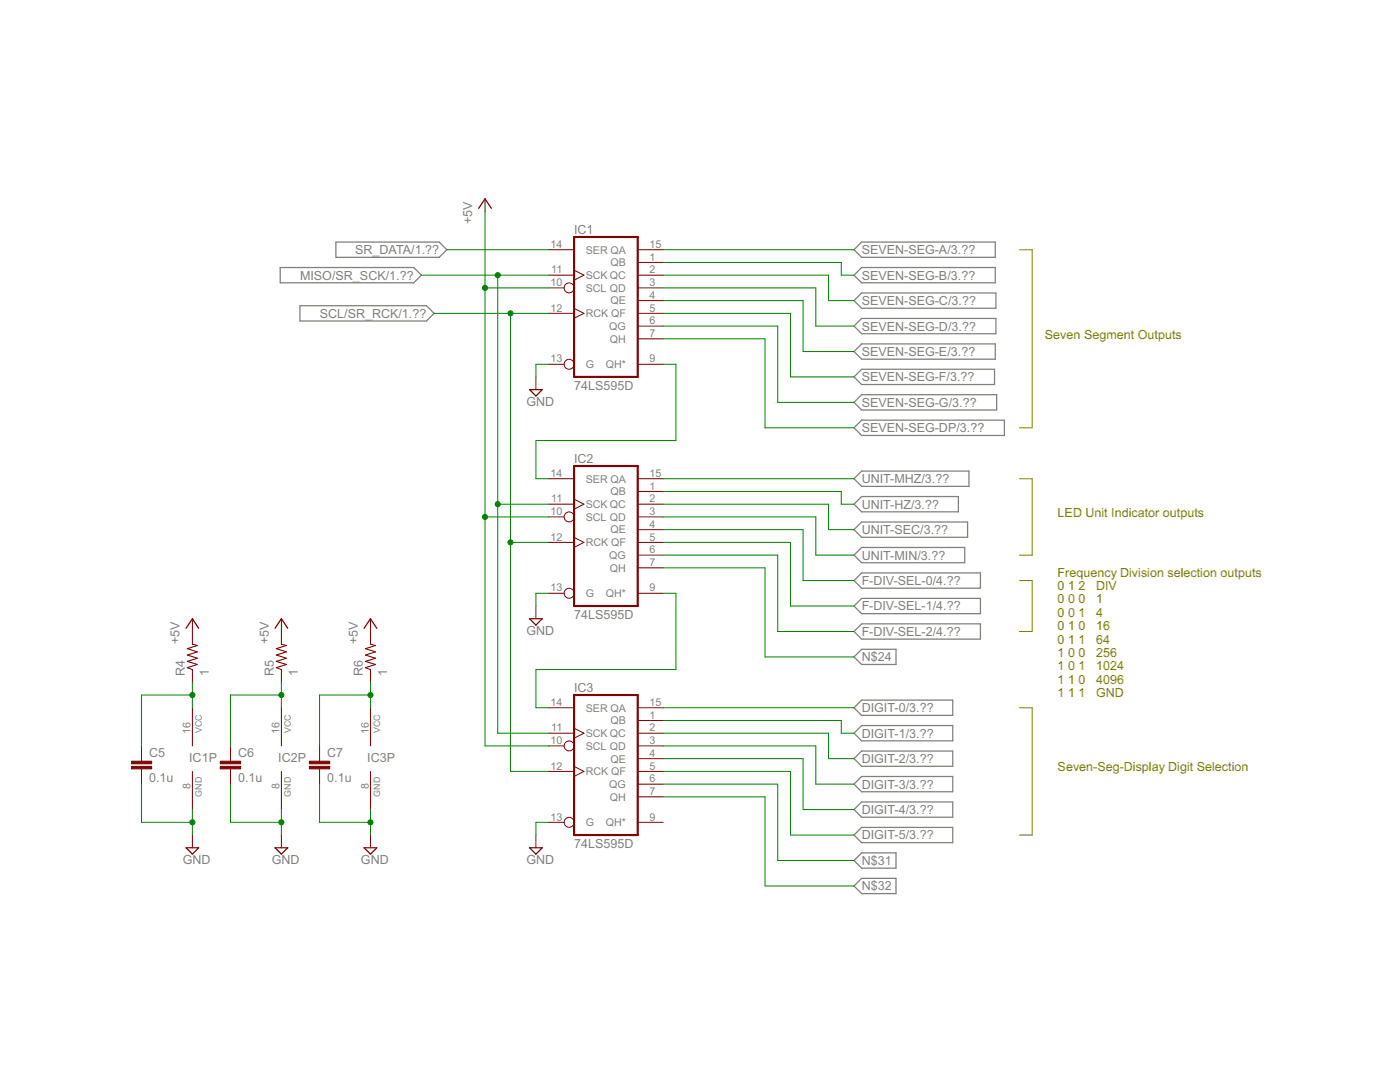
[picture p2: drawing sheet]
<svg xmlns="http://www.w3.org/2000/svg" width="279mm" height="216mm" viewBox="0 0 279 216" stroke-linecap="round" stroke-linejoin="round" font-family="sans-serif">
<path d="M203.5 49.8h2.5v35.6h-2.5M203.5 95.5h2.5v15.3h-2.5M203.5 115.8h2.5v10.2h-2.5M203.5 141.2h2.5v25.4h-2.5" fill="none" stroke="#808000" stroke-width=".2"/>
<g fill="none" stroke="#808080" stroke-width=".25">
<path d="M55.9 53.4h26.7l1.5 1.5-1.5 1.5h-26.7zM67 48.3h20.7l1.5 1.5-1.5 1.6h-20.7zM170.4 49.8l1.6-1.5h26.6v3.1h-26.6zM170.4 54.9l1.6-1.5h26.6v3h-26.6zM170.4 60l1.6-1.5h26.8v3h-26.8zM59.9 61h25.2l1.5 1.5-1.5 1.6h-25.2zM170.4 70.1l1.6-1.5h26.6v3.1h-26.6zM170.4 65.1l1.6-1.6h26.8v3.1h-26.8zM170.4 75.2l1.6-1.5h26.5v3h-26.5zM170.4 80.3l1.6-1.5h26.9v3h-26.9zM170.4 85.4l1.6-1.6h28.4v3.1h-28.4zM170.4 95.5l1.6-1.5h21.4v3h-21.4z"/>
<path d="M170.4 100.6l1.6-1.5h19.3v3h-19.3zM170.4 105.7l1.6-1.5h21.1v3h-21.1zM170.4 110.8l1.6-1.6h20.5v3.1h-20.5zM170.4 115.8l1.6-1.5h23.7v3.1h-23.7zM170.4 120.9l1.6-1.5h23.7v3h-23.7zM170.4 126l1.6-1.5h23.7v3h-23.7zM170.4 131.1l1.6-1.5h6.8v3h-6.8zM170.4 141.2l1.6-1.5h18.1v3h-18.1zM170.4 146.3l1.6-1.5h18.1v3h-18.1zM170.4 151.4l1.6-1.5h18.1v3h-18.1zM170.4 156.5l1.6-1.6h18.1v3.1h-18.1zM170.4 171.7l1.6-1.5h6.8v3h-6.8z"/>
<path d="M170.4 176.8l1.6-1.5h6.8v3h-6.8zM170.4 161.5l1.6-1.5h18.1v3.1h-18.1zM170.4 166.6l1.6-1.5h18.1v3h-18.1z"/>
</g>
<path d="M114.6 47.3h12.7v27.9h-12.7zM114.6 93h12.7v27.9h-12.7zM114.6 138.7h12.7v27.9h-12.7z" fill="none" stroke="#800000" stroke-width=".42"/>
<g fill="none" stroke="#800000" stroke-width=".2">
<path d="M96.8 39.7v2.5M109.5 54.9h5.1M109.5 57.4h3.1M109.5 49.8h5.1M114.6 53.9l1.9 1-1.9 1M127.3 52.4h5.1M127.3 54.9h5.1M127.3 57.4h5.1M127.3 60h5.1M127.3 49.8h5.1M107 75.2v2.5M109.5 62.5h5.1"/>
<path d="M109.5 72.7h3.1M114.6 61.5l1.9 1-1.9 1M127.3 62.5h5.1M127.3 65.1h5.1M127.3 67.6h5.1M127.3 72.7h5.1M109.5 95.5h5.1M114.6 99.6l1.9 1-1.9 1M127.3 98.1h5.1M127.3 95.5h5.1M109.5 100.6h5.1M109.5 103.1h3.1"/>
<path d="M109.5 108.2h5.1M109.5 118.4h3.1M114.6 107.2l1.9 1-1.9 1M127.3 100.6h5.1M127.3 103.1h5.1M127.3 105.7h5.1M127.3 108.2h5.1M127.3 110.8h5.1M127.3 113.3h5.1M127.3 118.4h5.1M38.4 123.5v5M38.4 133.6v2.5"/>
<path d="M56.2 123.5v5M56.2 133.6v2.5M73.9 123.5v5M73.9 133.6v2.5M107 120.9v2.6M28.2 148.8v3.1M28.2 153.4v3.1M38.4 141.2v7.6M38.4 153.9v7.6M46 148.8v3.1M46 153.4v3.1M56.2 141.2v7.6"/>
<path d="M56.2 153.9v7.6M63.8 148.8v3.1M63.8 153.4v3.1M73.9 141.2v7.6M73.9 153.9v7.6M109.5 146.3h5.1M109.5 148.8h3.1M109.5 153.9h5.1M109.5 141.2h5.1M114.6 145.3l1.9 1-1.9 1M114.6 152.9l1.9 1-1.9 1M127.3 143.8h5.1"/>
<path d="M127.3 146.3h5.1M127.3 148.8h5.1M127.3 151.4h5.1M127.3 153.9h5.1M127.3 156.5h5.1M127.3 159h5.1M127.3 141.2h5.1M38.4 166.6v2.6M56.2 166.6v2.6M73.9 166.6v2.6M107 166.6v2.6M109.5 164.1h3.1"/>
<path d="M127.3 164.1h5.1"/>
<circle cx="113.6" cy="57.4" r=".99"/>
<circle cx="113.6" cy="72.7" r=".99"/>
<circle cx="113.6" cy="103.1" r=".99"/>
<circle cx="113.6" cy="118.4" r=".99"/>
<circle cx="113.6" cy="148.8" r=".99"/>
<circle cx="113.6" cy="164.1" r=".99"/>
</g>
<path d="M95.5 41.6l1.3-1.9 1.3 1.9M105.7 77.7h2.5l-1.2 1.3zM37.1 125.4l1.3-1.9 1.2 1.9M54.9 125.4l1.3-1.9 1.2 1.9M72.7 125.4l1.2-1.9 1.3 1.9M105.7 123.5h2.5l-1.2 1.2zM37.1 169.2h2.5l-1.2 1.2zM54.9 169.2h2.5l-1.2 1.2zM72.7 169.2h2.5l-1.3 1.2zM105.7 169.2h2.5l-1.2 1.2z" fill="none" stroke="#800000" stroke-width=".25"/>
<path d="M38.4 128.5l1 .3-2 .6 2 .7-2 .6 2 .6-2 .7 2 .6-2 .6 1 .4M56.2 128.5l1 .3-2.1 .6 2.1 .7-2.1 .6 2.1 .6-2.1 .7 2.1 .6-2.1 .6 1.1 .4M73.9 128.5l1.1 .3-2.1 .6 2.1 .7-2.1 .6 2.1 .6-2.1 .7 2.1 .6-2.1 .6 1 .4" fill="none" stroke="#800000" stroke-width=".21"/>
<g fill="#800000" stroke="#800000" stroke-width=".2">
<path d="M26.2 152.9h4.1v.5h-4.1z"/>
<path d="M26.2 151.9h4.1v.5h-4.1z"/>
<path d="M44 152.9h4v.5h-4z"/>
<path d="M44 151.9h4v.5h-4z"/>
<path d="M61.7 152.9h4.1v.5h-4.1z"/>
<path d="M61.7 151.9h4.1v.5h-4.1z"/>
</g>
<g fill="none" stroke="#008000" stroke-width=".2">
<path d="M84.1 54.9h25.4M89.2 49.8h20.3M96.8 57.4h12.7M96.8 42.2v106.6h12.7M99.3 54.9v91.4h10.2M132.4 49.8h38M132.4 54.9h33v5.1h5M132.4 52.4h35.5v2.5h2.5M132.4 57.4h30.4v7.7h7.6M132.4 60h27.9v10.1h10.1M86.6 62.5h22.9M101.9 62.5v91.4h7.6"/>
<path d="M109.5 72.7h-2.5v2.5M132.4 72.7h2.5v15.2h-27.9v7.6h2.5M132.4 62.5h25.4v12.7h12.6M132.4 65.1h22.8v15.2h15.2M132.4 67.6h20.3v17.8h17.7M132.4 95.5h38M132.4 98.1h35.5v2.5h2.5M96.8 103.1h12.7M99.3 100.6h10.2M101.9 108.2h7.6M109.5 118.4h-2.5v2.5M132.4 118.4h2.5v15.2h-27.9v7.6h2.5"/>
<path d="M132.4 108.2h25.4v12.7h12.6M132.4 100.6h33v5.1h5M132.4 103.1h30.4v7.7h7.6M132.4 105.7h27.9v10.1h10.1M132.4 110.8h22.8v15.2h15.2M132.4 113.3h20.3v17.8h17.7M38.4 136.1v5.1M38.4 138.7h-10.2v10.1M56.2 136.1v5.1M56.2 138.7h-10.2v10.1M73.9 136.1v5.1M73.9 138.7h-10.1v10.1"/>
<path d="M28.2 156.5v7.6h10.2M46 156.5v7.6h10.2M63.8 156.5v7.6h10.1M132.4 141.2h38M132.4 153.9h25.4v12.7h12.6M132.4 146.3h33v5.1h5M132.4 143.8h35.5v2.5h2.5M132.4 148.8h30.4v7.7h7.6M132.4 151.4h27.9v10.1h10.1M132.4 156.5h22.8v15.2h15.2M132.4 159h20.3v17.8h17.7M38.4 161.5v5.1"/>
<path d="M56.2 161.5v5.1M73.9 161.5v5.1M109.5 164.1h-2.5v2.5"/>
</g>
<g fill="#008000" stroke="#008000" stroke-width=".2">
<circle cx="56.2" cy="164.1" r=".51"/>
<circle cx="73.9" cy="164.1" r=".51"/>
<circle cx="38.4" cy="164.1" r=".51"/>
<circle cx="101.9" cy="108.2" r=".51"/>
<circle cx="101.9" cy="62.5" r=".51"/>
<circle cx="99.3" cy="100.6" r=".51"/>
<circle cx="99.3" cy="54.9" r=".51"/>
<circle cx="96.8" cy="103.1" r=".51"/>
<circle cx="96.8" cy="57.4" r=".51"/>
<circle cx="38.4" cy="138.7" r=".51"/>
<circle cx="56.2" cy="138.7" r=".51"/>
<circle cx="73.9" cy="138.7" r=".51"/>
</g>
<g font-size="2.8" fill="#808080">
<text x="94.3" y="44.7" transform="rotate(-90 94.3 44.7)">+5V</text>
<text x="114.6" y="46.7">IC1</text>
<text x="70.9" y="50.7">SR_DATA/1.??</text>
<text x="172" y="50.7">SEVEN-SEG-A/3.??</text>
<text x="59.9" y="55.8">MISO/SR_SCK/1.??</text>
<text x="172" y="55.8">SEVEN-SEG-B/3.??</text>
<text x="63.8" y="63.4">SCL/SR_RCK/1.??</text>
<text x="172" y="60.9">SEVEN-SEG-C/3.??</text>
<text x="172" y="65.9">SEVEN-SEG-D/3.??</text>
<text x="172" y="71">SEVEN-SEG-E/3.??</text>
<text x="114.6" y="77.8">74LS595D</text>
<text x="172" y="76.1">SEVEN-SEG-F/3.??</text>
<text x="105" y="80.9">GND</text>
<text x="172" y="81.2">SEVEN-SEG-G/3.??</text>
<text x="172" y="86.3">SEVEN-SEG-DP/3.??</text>
<text x="114.6" y="92.4">IC2</text>
<text x="172" y="96.4">UNIT-MHZ/3.??</text>
<text x="172" y="101.5">UNIT-HZ/3.??</text>
<text x="172" y="106.6">UNIT-SEC/3.??</text>
<text x="172" y="111.7">UNIT-MIN/3.??</text>
<text x="172" y="116.7">F-DIV-SEL-0/4.??</text>
<text x="114.6" y="123.5">74LS595D</text>
<text x="172" y="121.8">F-DIV-SEL-1/4.??</text>
<text x="35.8" y="128.5" transform="rotate(-90 35.8 128.5)">+5V</text>
<text x="53.6" y="128.5" transform="rotate(-90 53.6 128.5)">+5V</text>
<text x="71.4" y="128.5" transform="rotate(-90 71.4 128.5)">+5V</text>
<text x="105" y="126.6">GND</text>
<text x="172" y="126.9">F-DIV-SEL-2/4.??</text>
<text x="172" y="132">N$24</text>
<text x="36.9" y="134.9" transform="rotate(-90 36.9 134.9)">R4</text>
<text x="41.7" y="134.9" transform="rotate(-90 41.7 134.9)">1</text>
<text x="54.7" y="134.9" transform="rotate(-90 54.7 134.9)">R5</text>
<text x="59.5" y="134.9" transform="rotate(-90 59.5 134.9)">1</text>
<text x="72.4" y="134.9" transform="rotate(-90 72.4 134.9)">R6</text>
<text x="77.2" y="134.9" transform="rotate(-90 77.2 134.9)">1</text>
<text x="114.6" y="138.1">IC3</text>
<text x="172" y="142.1">DIGIT-0/3.??</text>
<text x="172" y="147.2">DIGIT-1/3.??</text>
<text x="29.8" y="151">C5</text>
<text x="37.8" y="152">IC1P</text>
<text x="47.5" y="151">C6</text>
<text x="55.5" y="152">IC2P</text>
<text x="65.3" y="151">C7</text>
<text x="73.3" y="152">IC3P</text>
<text x="172" y="152.3">DIGIT-2/3.??</text>
<text x="29.8" y="156.1">0.1u</text>
<text x="47.5" y="156.1">0.1u</text>
<text x="65.3" y="156.1">0.1u</text>
<text x="172" y="157.4">DIGIT-3/3.??</text>
<text x="172" y="162.4">DIGIT-4/3.??</text>
<text x="172" y="167.5">DIGIT-5/3.??</text>
<text x="36.5" y="172.3">GND</text>
<text x="54.3" y="172.3">GND</text>
<text x="72" y="172.3">GND</text>
<text x="105" y="172.3">GND</text>
<text x="114.6" y="169.2">74LS595D</text>
<text x="172" y="172.6">N$31</text>
<text x="172" y="177.7">N$32</text>
</g>
<g font-size="2.8" fill="#808000">
<text x="208.5" y="67.6">Seven Segment Outputs</text>
<text x="211.1" y="103.1">LED Unit Indicator outputs</text>
<text x="211.1" y="115.1">Frequency Division selection outputs</text>
<text x="211.1" y="117.7">0</text>
<text x="213.2" y="117.7">1</text>
<text x="215.3" y="117.7">2</text>
<text x="218.8" y="117.7">DIV</text>
<text x="211.1" y="120.4">0</text>
<text x="211.1" y="123.1">0</text>
<text x="211.1" y="125.7">0</text>
<text x="213.2" y="120.4">0</text>
<text x="213.2" y="123.1">0</text>
<text x="213.2" y="125.7">1</text>
<text x="215.3" y="120.4">0</text>
<text x="215.3" y="123.1">1</text>
<text x="215.3" y="125.7">0</text>
<text x="218.8" y="120.4">1</text>
<text x="218.8" y="123.1">4</text>
<text x="218.8" y="125.7">16</text>
<text x="211.1" y="128.4">0</text>
<text x="211.1" y="131.1">1</text>
<text x="213.2" y="128.4">1</text>
<text x="213.2" y="131.1">0</text>
<text x="215.3" y="128.4">1</text>
<text x="215.3" y="131.1">0</text>
<text x="218.8" y="128.4">64</text>
<text x="218.8" y="131.1">256</text>
<text x="211.1" y="133.7">1</text>
<text x="211.1" y="136.4">1</text>
<text x="213.2" y="133.7">0</text>
<text x="213.2" y="136.4">1</text>
<text x="215.3" y="133.7">1</text>
<text x="215.3" y="136.4">0</text>
<text x="218.8" y="133.7">1024</text>
<text x="218.8" y="136.4">4096</text>
<text x="211.1" y="139.1">1</text>
<text x="213.2" y="139.1">1</text>
<text x="215.3" y="139.1">1</text>
<text x="218.8" y="139.1">GND</text>
<text x="211.1" y="153.9">Seven-Seg-Display Digit Selection</text>
</g>
<g font-size="2.4" fill="#808080">
<text x="109.9" y="49.5">14</text>
<text x="116.9" y="50.6">SER QA</text>
<text x="121.8" y="53.1">QB</text>
<text x="129.6" y="52">1</text>
<text x="129.6" y="49.5">15</text>
<text x="109.9" y="57.1">10</text>
<text x="110" y="54.5">11</text>
<text x="116.9" y="58.2">SCL QD</text>
<text x="116.9" y="55.7">SCK QC</text>
<text x="129.6" y="54.5">2</text>
<text x="129.6" y="57.1">3</text>
<text x="129.6" y="59.6">4</text>
<text x="109.9" y="62.2">12</text>
<text x="116.9" y="63.3">RCK QF</text>
<text x="121.6" y="65.8">QG</text>
<text x="121.8" y="60.7">QE</text>
<text x="129.6" y="62.2">5</text>
<text x="129.6" y="64.7">6</text>
<text x="121.7" y="68.4">QH</text>
<text x="129.6" y="67.2">7</text>
<text x="109.9" y="72.3">13</text>
<text x="116.9" y="73.4">G</text>
<text x="120.9" y="73.4">QH*</text>
<text x="129.6" y="72.3">9</text>
<text x="109.9" y="95.2">14</text>
<text x="129.6" y="95.2">15</text>
<text x="110" y="100.3">11</text>
<text x="116.9" y="101.4">SCK QC</text>
<text x="116.9" y="96.3">SER QA</text>
<text x="121.8" y="98.8">QB</text>
<text x="129.6" y="97.7">1</text>
<text x="129.6" y="100.3">2</text>
<text x="109.9" y="102.8">10</text>
<text x="109.9" y="107.9">12</text>
<text x="116.9" y="103.9">SCL QD</text>
<text x="121.8" y="106.4">QE</text>
<text x="129.6" y="102.8">3</text>
<text x="129.6" y="105.3">4</text>
<text x="129.6" y="107.9">5</text>
<text x="116.9" y="109">RCK QF</text>
<text x="121.6" y="111.5">QG</text>
<text x="129.6" y="110.4">6</text>
<text x="129.6" y="112.9">7</text>
<text x="109.9" y="118">13</text>
<text x="116.9" y="119.1">G</text>
<text x="120.9" y="119.1">QH*</text>
<text x="121.7" y="114.1">QH</text>
<text x="129.6" y="118">9</text>
<text x="109.9" y="140.9">14</text>
<text x="116.9" y="142">SER QA</text>
<text x="129.6" y="143.4">1</text>
<text x="129.6" y="140.9">15</text>
<text x="38" y="146.5" transform="rotate(-90 38 146.5)">16</text>
<text x="55.8" y="146.5" transform="rotate(-90 55.8 146.5)">16</text>
<text x="73.6" y="146.5" transform="rotate(-90 73.6 146.5)">16</text>
<text x="109.9" y="148.5">10</text>
<text x="110" y="146">11</text>
<text x="116.9" y="149.6">SCL QD</text>
<text x="116.9" y="147.1">SCK QC</text>
<text x="121.8" y="144.5">QB</text>
<text x="129.6" y="146">2</text>
<text x="129.6" y="148.5">3</text>
<text x="109.9" y="153.6">12</text>
<text x="116.9" y="154.7">RCK QF</text>
<text x="121.8" y="152.1">QE</text>
<text x="129.6" y="151">4</text>
<text x="129.6" y="153.6">5</text>
<text x="38" y="157.4" transform="rotate(-90 38 157.4)">8</text>
<text x="55.8" y="157.4" transform="rotate(-90 55.8 157.4)">8</text>
<text x="73.6" y="157.4" transform="rotate(-90 73.6 157.4)">8</text>
<text x="121.6" y="157.2">QG</text>
<text x="121.7" y="159.8">QH</text>
<text x="129.6" y="156.1">6</text>
<text x="129.6" y="158.6">7</text>
<text x="109.9" y="163.7">13</text>
<text x="116.9" y="164.8">G</text>
<text x="120.9" y="164.8">QH*</text>
<text x="129.6" y="163.7">9</text>
</g>
<g font-size="2" fill="#808080">
<text x="40.3" y="146.3" transform="rotate(-90 40.3 146.3)">VCC</text>
<text x="58.1" y="146.3" transform="rotate(-90 58.1 146.3)">VCC</text>
<text x="75.8" y="146.3" transform="rotate(-90 75.8 146.3)">VCC</text>
<text x="40.3" y="159" transform="rotate(-90 40.3 159)">GND</text>
<text x="58.1" y="159" transform="rotate(-90 58.1 159)">GND</text>
<text x="75.8" y="159" transform="rotate(-90 75.8 159)">GND</text>
</g>
</svg>
